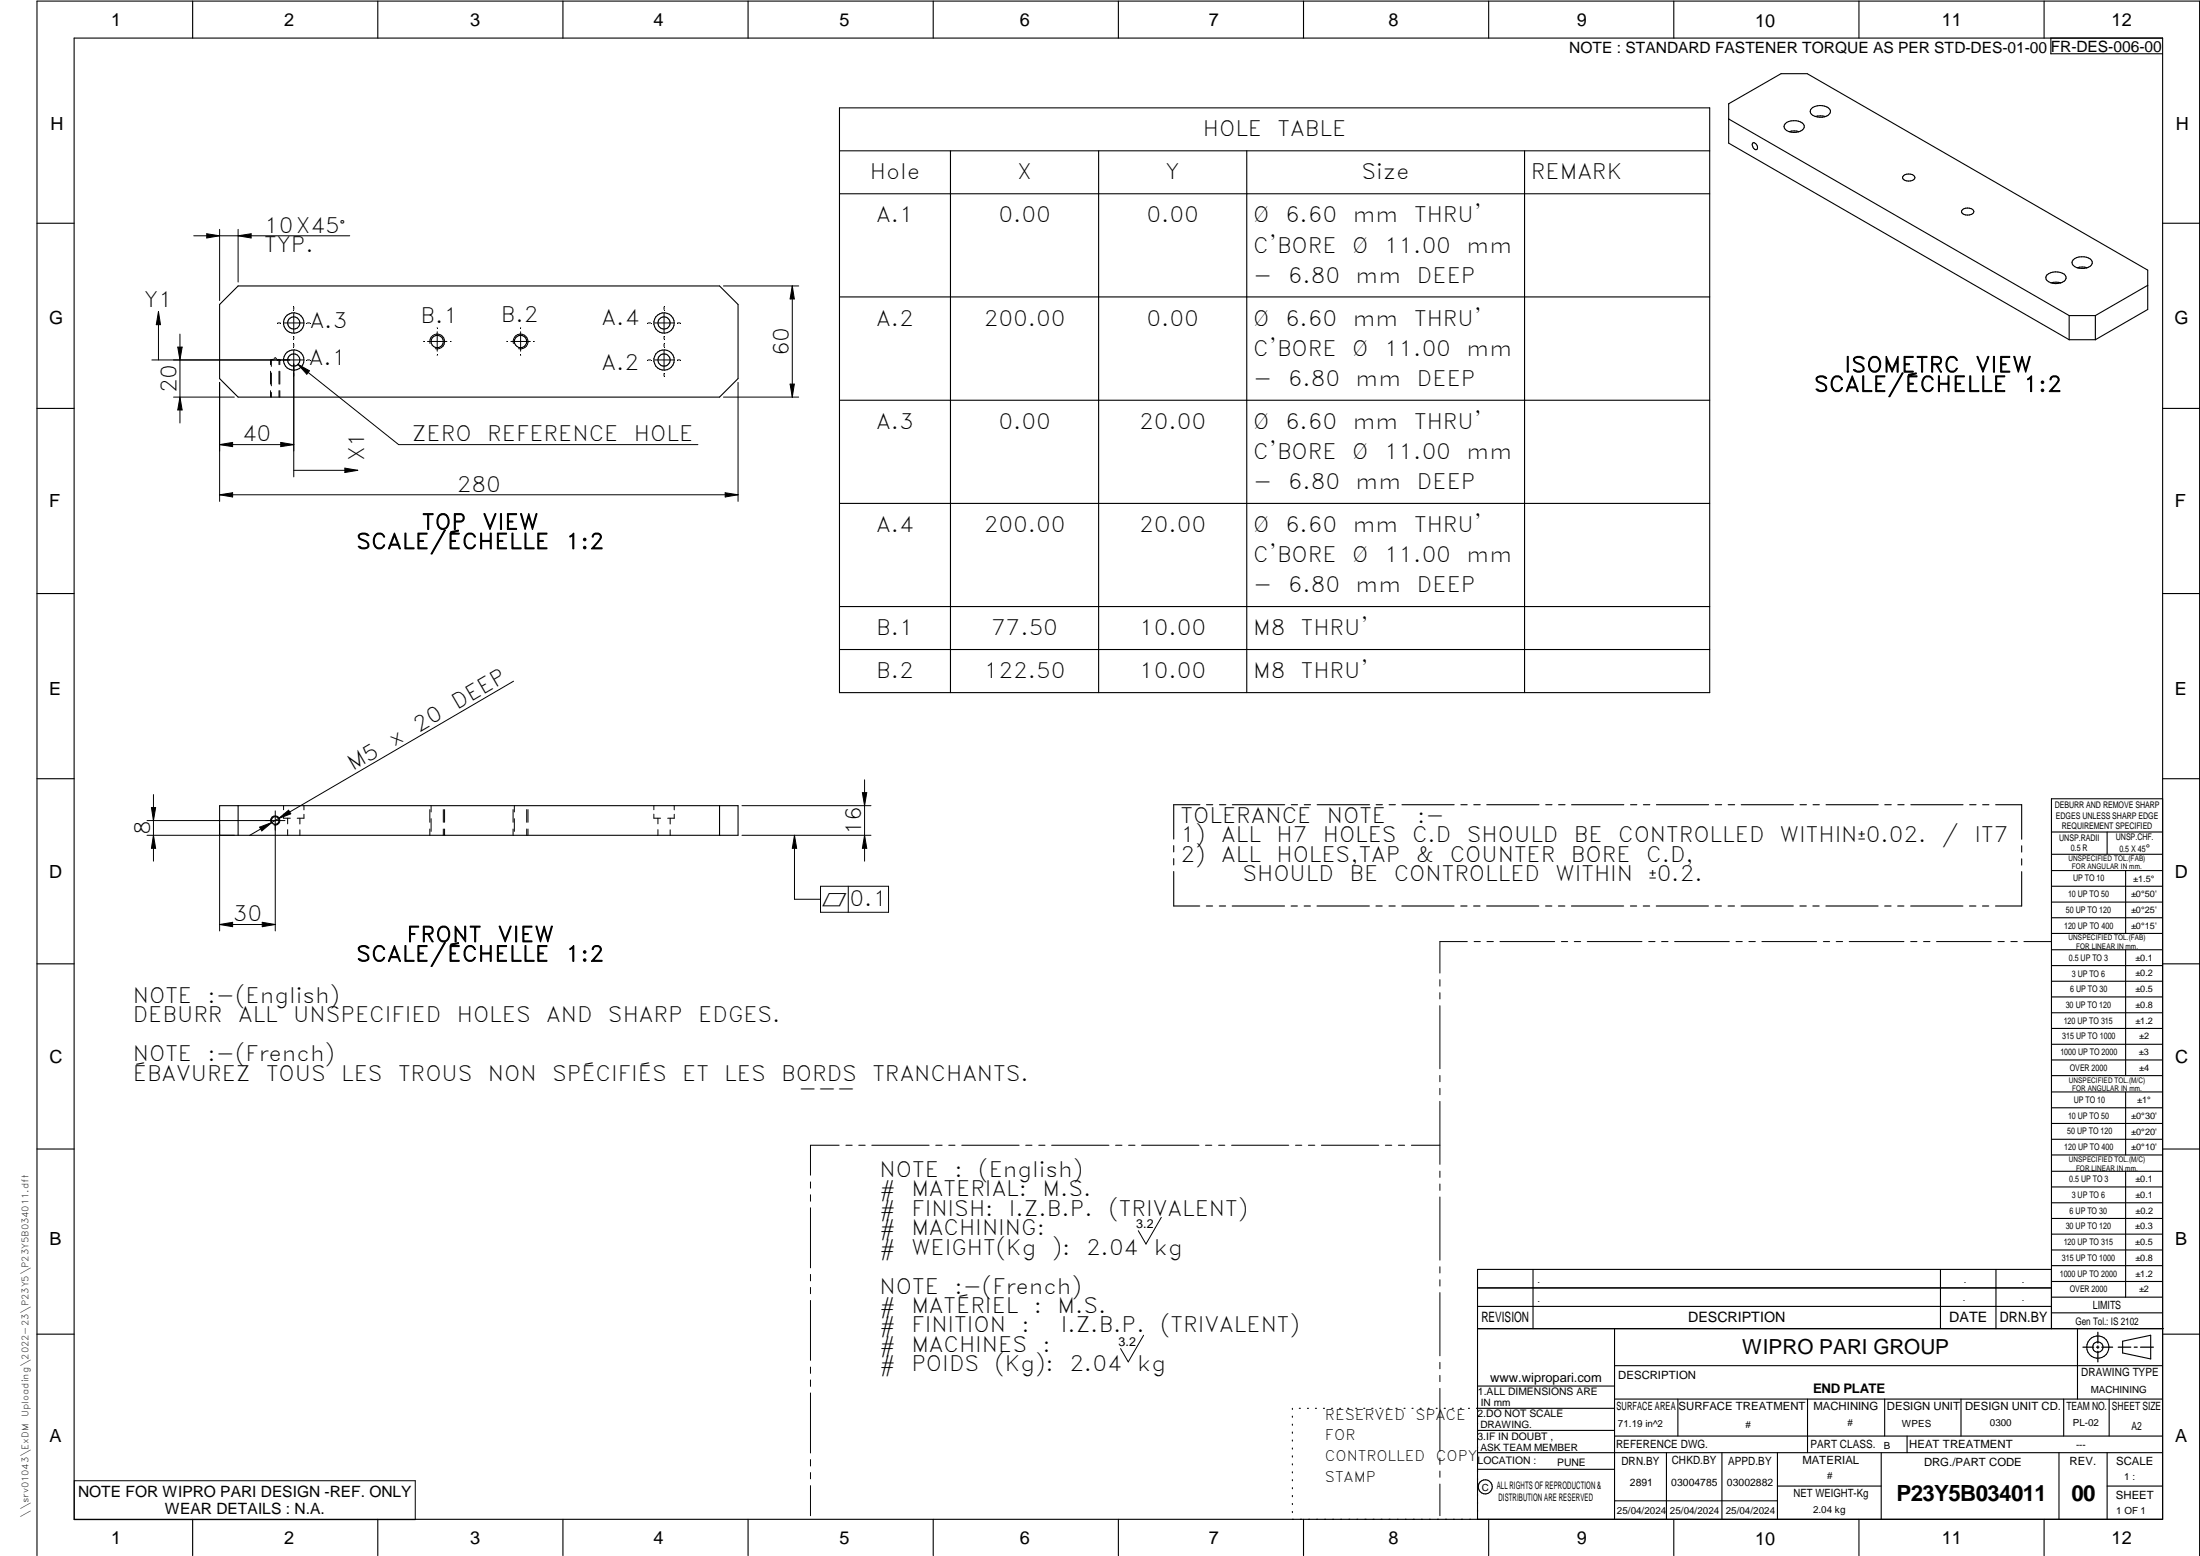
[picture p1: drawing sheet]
<svg xmlns="http://www.w3.org/2000/svg" width="594mm" height="420mm" viewBox="0 0 594 420" stroke-linecap="round" stroke-linejoin="round" font-family="sans-serif">
<g fill="none" stroke="#000" stroke-width=".3">
<path d="M20 10.3h564v400h-564zM52 .3v10M102 .3v10M152 .3v10M202 .3v10M252 .3v10M302 .3v10M352 .3v10M402 .3v10M452 .3v10M502 .3v10M552 .3v10"/>
<path d="M553.8 10.3v4.2h30.2M226.7 29.1h235v157.9h-235zM466.8 32.1l92 53.1M473.3 38.7a1.12 1.12 0 0 1 1.1 .5 1.12 1.12 0 0 1 0 1.2 1.21 1.21 0 0 1-1.1-1.7zM482.1 33.4a3.5 3.5 0 0 1 5.1 .6 1.98 1.98 0 0 1-2.2 1.7 2.77 2.77 0 0 1-3.3-1.5zM483.1 35.6a4.3 4.3 0 0 1 2.7 0M489.2 29.3a3.5 3.5 0 0 1 5.1 .6 1.98 1.98 0 0 1-2.2 1.8h-.7a2.32 2.32 0 0 1-2.6-1.6zM490.2 31.5l1.4-.2 1.3 .2M226.7 40.7h235M226.7 52.3h235M256.7 40.7v146.3M296.7 40.7v146.3"/>
<path d="M336.7 40.7v146.3M411.7 40.7v146.3M514.1 47.4a2.02 2.02 0 0 1 3 .6 1.97 1.97 0 0 1-3.3 0zM530 56.6a2.04 2.04 0 0 1 3 .6 1.97 1.97 0 0 1-3.3 0zM10 60.3h10M552.8 74.2a3.8 3.8 0 0 1 4.9 .2 1.42 1.42 0 0 1-1.3 2 3.6 3.6 0 0 1-3.9-1l-.1-.4zM553.8 76.4l1.4-.2 1.3 .2M559.9 70.1a3.9 3.9 0 0 1 4.9 .2 1.44 1.44 0 0 1-1.4 2l-.6 .2a2.77 2.77 0 0 1-3.3-1.6zM563.6 72.3a4.3 4.3 0 0 0-2.6 0M580 77l-14.2 8.2M584 60.3h10M59.3 82.2l5-5h130l5 5v20l-5 5h-130l-5-5z"/>
<path d="M226.7 80.2h235M558.8 85.2h7M558.8 85.2v6.5M558.8 91.7h7M565.8 91.7l14.2-8.1v-10.7l-92-53h-7.1l-14.1 8.1v10.7l92 53M565.8 85.2v6.5M10 110.3h10M226.7 108.1h235M584 110.3h10M226.7 135.9h235M10 160.3h10M226.7 163.8h235"/>
<path d="M226.7 175.4h235M584 160.3h10M10 210.3h10M59.3 217.6h140v8h-140zM64.3 217.6v8M194.3 217.6v8M324 217.3h-7.1v9.3M325.8 217.3h1.7M329.3 217.3h1.7M332.8 217.3h14.1M348.7 217.3h1.7M352.2 217.3h1.7"/>
<path d="M355.7 217.3h14.1M371.6 217.3h1.7M375.1 217.3h1.7M378.6 217.3h14.1M394.5 217.3h1.7M398 217.3h1.7M401.5 217.3h14.1M417.4 217.3h1.7M420.9 217.3h1.7M424.4 217.3h14.1M440.3 217.3h1.7M443.8 217.3h1.7"/>
<path d="M447.3 217.3h14.1M463.2 217.3h1.7M466.7 217.3h1.7M470.2 217.3h14.1M486.1 217.3h1.7M489.6 217.3h1.7M493.1 217.3h14.1M509 217.3h1.7M512.5 217.3h1.7M516 217.3h14.1M531.9 217.3h1.7M535.4 217.3h1.7"/>
<path d="M538.9 217.3h7v9.3M584 215.7h-30v143.1M584 210.3h10M316.9 228.3v1.7M316.9 231.9v1.7M316.9 235.3v9.3h7.1M545.9 235.4v9.2h-7M545.9 228.4v1.7M545.9 231.9v1.7M554 224.7h30M554 230.7h30M554 235.1h30"/>
<path d="M554 239.3h30M569 224.7v6M574 235.1v17M325.7 244.6h1.7M329.3 244.6h1.7M332.7 244.6h14.2M348.7 244.6h1.6M352.2 244.6h1.7M355.6 244.6h14.2M371.6 244.6h1.6M375.1 244.6h1.7M378.5 244.6h14.1"/>
<path d="M394.5 244.6h1.6M397.9 244.6h1.8M401.4 244.6h14.1M417.4 244.6h1.7M420.8 244.6h1.8M424.3 244.6h14.1M440.3 244.6h1.7M443.7 244.6h1.8M447.2 244.6h14.1M463.2 244.6h1.7M466.6 244.6h1.8M470.1 244.6h14.1"/>
<path d="M486 244.6h1.8M489.5 244.6h1.7M493 244.6h14.1M508.9 244.6h1.8M512.4 244.6h1.7M516 244.6h14M531.8 244.6h1.8M535.3 244.6h1.7M554 243.6h30M554 247.8h30M554 252.1h30M554 256.5h30"/>
<path d="M574 256.5v33.9M10 260.3h10M554 260.7h30M554 265h30M554 269.2h30M554 273.5h30M554 277.7h30M584 260.3h10M554 282h30M554 286.2h30M554 290.4h30M554 294.9h30"/>
<path d="M554 299.1h30M574 294.9v17M10 310.3h10M554 303.4h30M554 307.6h30M554 311.9h30M554 316.3h30M574 316.3v34M584 310.3h10M554 320.5h30M554 324.8h30M554 329h30"/>
<path d="M554 333.2h30M554 337.5h30M399 358.8h185.2M399 352.8h155M399 347.8h155M414 342.8v16M436 358.8v51.5M524 342.8v16M539 342.8v16M554 341.8h30M554 346h30M554 350.3h30"/>
<path d="M554 354.5h30M554 342.8h-155v67.5M561 358.8v19M10 360.3h10M399 374.3h37M436 377.8h148M453.1 377.8v10M488.1 377.8v14.5M508.9 377.8v10M529.5 377.8v10M557.3 377.8v10M569.5 377.8v10"/>
<path d="M573.2 362.2l7.6-1.6v6.3l-7.6-1.6zM584 368.8h-148M584 360.3h10M349 380.3v.3M349 382.4v.3M349 384.6v.3M349 386.7v.3M349 388.8v.3M349 391v.3M349 393.1v.3M349 395.3v.3M349 397.4v.3"/>
<path d="M349 399.5v.3M350.9 380.3h.2M353.1 380.3h.2M355.2 380.3h.3M357.4 380.3h.3M359.6 380.3h.3M361.7 380.3h.3M363.9 380.3h.3M366.1 380.3h.3M368.3 380.3h.2M370.4 380.3h.3M372.6 380.3h.3"/>
<path d="M374.8 380.3h.3M376.9 380.3h.4M379.1 380.3h.3M381.3 380.3h.3M383.4 380.3h.4M385.6 380.3h.3M387.8 380.3h.3M390 380.3h.3M392.2 380.3h.3M394.3 380.3h.3M396.5 380.3h.3M398.7 380.3h37.3"/>
<path d="M399 396.7h37M399 392.3h185M399 386.2h37M436 387.8h148M450 392.3v18M465 392.3v18M480 392.3v18M508 392.3v18M515 387.8v4.5M556 392.3v18M569 392.3v18M52 410.3v9.7"/>
<path d="M102 410.3v9.7M152 410.3v9.7M202 410.3v9.7M252 410.3v9.7M302 410.3v9.7M349 401.7v.3M349 403.8v.4M349 406v.3M349 408.1v.3M352 410.3v9.7M402 410.3v9.7M436 405.3h44"/>
<path d="M452 410.3v9.7M480 401.3h28M502 410.3v9.7M552 410.3v9.7M569 401.3h15M10 420v-419.7h584v419.7"/>
<circle cx="79.3" cy="97.2" r="2.75"/>
<circle cx="79.3" cy="87.2" r="2.76"/>
<circle cx="79.3" cy="97.2" r="1.66"/>
<circle cx="79.3" cy="87.2" r="1.64"/>
<circle cx="118.1" cy="92.2" r="1.66"/>
<circle cx="140.6" cy="92.2" r="1.66"/>
<circle cx="179.3" cy="87.2" r="2.75"/>
<circle cx="179.3" cy="97.2" r="1.66"/>
<circle cx="179.3" cy="97.2" r="2.75"/>
<circle cx="179.3" cy="87.2" r="1.64"/>
<circle cx="74.3" cy="221.6" r="1.05"/>
<circle cx="566.5" cy="363.7" r="1.39"/>
<circle cx="566.5" cy="363.8" r="3"/>
<circle cx="401.1" cy="401.5" r="1.9"/>
</g>
<g fill="none" stroke="#000" stroke-width=".27">
<path d="M52.3 63.7h42.1M55.8 63.1l3.5 .6-3.5 .6zM59.3 61.9v19.3M64.3 63.7l3.5-.6v1.2zM64.3 61.9v14.3M195.4 77.2h20.3M213.9 77.2l.6 3.5h-1.1zM213.9 77.2v30M41 97.2h41M42.8 84.2l.5 3.5h-1.1zM42.8 84.2v13M48 93.7h1.2l-.6 3.5z"/>
<path d="M48.6 90.2v24M73.1 97.2h.1M73.1 97.2v1.3M73.2 97.2h.1M73.3 97.2v1.7M73.6 97l-.3 .2M74 96.8l.3-.2 .4 .2M75 87.2h.7M75.1 97l.2 .2v1.3M75.6 97.2v1.3M76.7 87.2h5.3M79.3 82.9v.7"/>
<path d="M79.3 90.8v.7M79.3 92.9v.7M79.3 94.6v34.2M79.3 84.6v5.2M80.5 98.4l3.1 1.7-.8 .9zM80.5 98.4l27.1 21.7h80.9M83 97.2h.6M83 87.2h.6M114.3 92.2h.1M115.4 92.2h5.3M116.1 92.8a2.01 2.01 0 0 1 1.7-2.6 2.01 2.01 0 0 1 2.3 2.1 2.01 2.01 0 0 1-2.5 1.8M118.1 88.5v.1"/>
<path d="M118.1 89.6v5.2M118.1 95.9v.1M121.7 92.2h.1M136.8 92.2h.1M138 92.2h5.2M138.6 92.8a2 2 0 0 1 1.8-2.6 2 2 0 0 1 2.2 2.2 2 2 0 0 1-2.6 1.7M140.6 88.5v.1M140.6 89.6v5.2M140.6 95.9v.1M144.2 92.2h.1M175 97.2h.7M175 87.2h.7"/>
<path d="M176.7 97.2h5.2M176.7 87.2h5.2M179.3 82.9v.7M179.3 90.8v.7M179.3 92.9v.7M179.3 84.6v5.2M179.3 94.6v5.2M183 97.2h.6M183 87.2h.6M46.9 107.2h16.4M48.6 107.2l.6 3.5h-1.2zM59.3 103.3v32.1"/>
<path d="M73.1 100.2v3.5M73.1 105.5v1.7M73.3 100.7v3.5M73.3 106v1.2M75.3 100.2v3.5M75.3 105.5v1.7M75.6 100.2v3.5M75.6 105.5v1.7M75.8 119.5l3.5 .6-3.5 .5zM179.3 100.8v.8M195.4 107.2h20.3M199.3 103.3v32.1"/>
<path d="M213.4 103.7h1.1l-.6 3.5zM59.3 120.1l3.5-.6v1.1zM59.3 133.6l3.5-.5v1.1zM59.3 120.1h20M59.3 133.6h140M79.3 127h17.3M93.1 126.4l3.5 .6-3.5 .6zM195.8 133.1l3.5 .5-3.5 .6zM138.7 183.9l-63.5 37.1M40.9 218.1h1.1l-.6 3.5zM41.4 214.5v18M74.3 218.9v32.5"/>
<path d="M76.6 219.8v1.1h1.8M76.6 217.6v1.1M82.1 219.9v1h-1.8M82.1 217.6v1.1M116.1 218.6v3.4M116.4 217.6v1.6M119.7 218.6v3.4M120.1 218.6v3.4M138.6 218.6v3.4M138.9 217.6v1.6M142.2 218.6v3.4M142.6 218.6v3.4"/>
<path d="M176.6 219.8v1.1h1.8M176.6 217.6v1.1M182.1 219.9v1h-1.8M182.1 217.6v1.1M200.4 217.6h34.8M232.9 214h1.2l-.6 3.6zM233.5 210.6v21.9M39.7 221.6h37.3M39.7 225.6h23.6M41.4 225.6l.6 3.5h-1.1zM59.3 222.6v28.8M70.1 223.4l3.3-1.3-2.7 2.3z"/>
<path d="M73.1 221.9a1.25 1.25 0 0 1 1.1-1.6 1.25 1.25 0 0 1 1.4 1.4 1.25 1.25 0 0 1-1.6 1.1M75.2 221l2.7-2.2 .6 1zM75.2 221l-7.8 4.6M77.7 220.9v1.6M77.7 224v1.6M81 220.9v1.6M81 224.1v1.5M116.1 223.9v1.7M116.4 221.1v3.4M119.7 223.9v1.7M120.1 223.9v1.7M138.6 223.9v1.7"/>
<path d="M138.9 221.1v3.4M142.2 223.9v1.7M142.6 223.9v1.7M177.7 220.9v1.6M177.7 224v1.6M181 220.9v1.6M181 224.1v1.5M200.4 225.6h34.8M214.5 225.6l.6 3.5h-1.2zM214.5 225.6v17.2h7.1M221.6 239.3h18.3v7h-18.3zM229.1 239.3v7"/>
<path d="M233.5 225.6l.6 3.5h-1.2zM59.3 249.6h15M59.3 249.6l3.5-.6v1.2zM70.8 249l3.5 .6-3.5 .6zM396.2 254.3h-7.4v8.5M398.1 254.3h1.6M401.5 254.3h1.8M405 254.3h14.8M421.6 254.3h1.7M425.1 254.3h1.7M428.6 254.3h14.8M445.2 254.3h1.7"/>
<path d="M448.7 254.3h1.7M452.2 254.3h14.8M468.8 254.3h1.7M472.3 254.3h1.7M475.8 254.3h14.8M492.4 254.3h1.7M495.8 254.3h1.8M499.4 254.3h14.7M516 254.3h1.6M519.4 254.3h1.8M522.9 254.3h14.8M539.5 254.3h1.7"/>
<path d="M543 254.3h1.7M546.5 254.3h7.4M388.8 264.5v1.8M388.8 268.1v1.6M388.8 271.6v17M388.8 290.4v1.7M388.8 293.9v1.7M388.8 297.4v17M218.9 319.2v1.6M226.6 309.2h-7.7v8.1M228.4 309.2h1.7M231.9 309.2h1.7"/>
<path d="M235.4 309.2h15.5M252.7 309.2h1.7M256.2 309.2h1.7M259.7 309.2h15.5M277 309.2h1.7M280.5 309.2h1.7M284 309.2h15.5M301.2 309.2h1.8M304.8 309.2h1.7M308.3 309.2h15.5M325.5 309.2h1.7M329.1 309.2h1.6"/>
<path d="M332.6 309.2h15.4M349.8 309.2h1.7M353.3 309.2h1.7M356.8 309.2h15.5M374.1 309.2h1.7M377.6 309.2h1.7M381.1 309.2h7.7M388.8 316.2v1.7M388.8 319.7v1.7M218.9 322.6v1.8M218.9 326.1v16.2M313.6 328.7l-4.2 7.2-2-3.6"/>
<path d="M388.8 323.2v17.1M218.9 344.1v1.8M218.9 347.6v1.7M218.9 351.2v16.1M388.8 342.1v1.6M388.8 345.6v1.7M388.8 349v17.1M218.9 369.1v1.7M218.9 372.6v1.8M218.9 376.1v16.2M308.8 360.6l-4.1 7.1-2.1-3.5M388.8 367.9v1.7"/>
<path d="M388.8 371.4v1.7M388.8 374.9v17M20.1 399.8h92v10.5h-92zM218.9 394.1v1.8M218.9 397.6v1.7M388.8 393.7v1.7M388.8 397.2v1.7M218.9 401.2v8.1M388.8 400.7v8.6"/>
</g>
<path d="M566.5 359.7v3M562.5 363.8h2.9M566.1 363.8h.7M566.5 363.4v.7M566.5 364.9v2.8M567.6 363.8h2.9M572 363.8h3.4M576.3 363.8h.8M578 363.8h3.5" fill="none" stroke="#000" stroke-width=".34"/>
<g fill="#000">
<path d="M55.8 63.1l3.5 .6-3.5 .6zM64.3 63.7l3.5-.6v1.2zM42.8 84.2l.5 3.5h-1.1zM48 93.7h1.2l-.6 3.5zM213.9 77.2l.6 3.5h-1.1zM48.6 107.2l.6 3.5h-1.2zM80.5 98.4l3.1 1.7-.8 .9zM213.4 103.7h1.1l-.6 3.5zM59.3 120.1l3.5-.6v1.1zM59.3 133.6l3.5-.5v1.1zM75.8 119.5l3.5 .6-3.5 .5zM93.1 126.4l3.5 .6-3.5 .6z"/>
<path d="M195.8 133.1l3.5 .5-3.5 .6zM40.9 218.1h1.1l-.6 3.5zM75.2 221l2.7-2.2 .6 1zM232.9 214h1.2l-.6 3.6zM41.4 225.6l.6 3.5h-1.1zM70.1 223.4l3.3-1.3-2.7 2.3zM214.5 225.6l.6 3.5h-1.2zM233.5 225.6l.6 3.5h-1.2zM59.3 249.6l3.5-.6v1.2zM70.8 249l3.5 .6-3.5 .6z"/>
</g>
<g font-size="6">
<text x="512.1" y="405.2">P23Y5B034011</text>
<text x="559.4" y="405.2">00</text>
</g>
<g font-size="5.7">
<text x="324.8" y="36.8">HOLE</text>
<text x="345" y="36.8">TABLE</text>
<text x="234.9" y="48.4">Hole</text>
<text x="274.7" y="48.4">X</text>
<text x="314.7" y="48.4">Y</text>
<text x="367.7" y="48.4">Size</text>
<text x="413.4" y="48.4">REMARK</text>
<text x="71.3" y="62.8">10X45v</text>
<text x="236.6" y="60.1">A.1</text>
<text x="269.6" y="60.1">0.00</text>
<text x="309.6" y="60.1">0.00</text>
<text x="338.4" y="60.1">Ø</text>
<text x="347" y="60.1">6.60</text>
<text x="365.3" y="60.1">mm</text>
<text x="381.9" y="60.1">THRU'</text>
<text x="71.3" y="68.1">TYP.</text>
<text x="338.4" y="68.2">C'BORE</text>
<text x="365.2" y="68.2">Ø</text>
<text x="373.7" y="68.2">11.00</text>
<text x="396" y="68.2">mm</text>
<text x="338.4" y="76.3">-</text>
<text x="347.8" y="76.3">6.80</text>
<text x="366.1" y="76.3">mm</text>
<text x="382.6" y="76.3">DEEP</text>
<text x="38.9" y="82.9">Y1</text>
<text x="83.6" y="88.4">A.3</text>
<text x="113.5" y="87.2">B.1</text>
<text x="135.2" y="86.9">B.2</text>
<text x="162.5" y="87.6">A.4</text>
<text x="236.6" y="87.9">A.2</text>
<text x="265.7" y="87.9">200.00</text>
<text x="309.6" y="87.9">0.00</text>
<text x="338.4" y="87.9">Ø</text>
<text x="347" y="87.9">6.60</text>
<text x="365.3" y="87.9">mm</text>
<text x="381.9" y="87.9">THRU'</text>
<text x="83.4" y="98.4">A.1</text>
<text x="162.4" y="99.8">A.2</text>
<text x="213.1" y="96.2" transform="rotate(-90 213.1 96.2)">60</text>
<text x="338.4" y="96.1">C'BORE</text>
<text x="365.2" y="96.1">Ø</text>
<text x="373.7" y="96.1">11.00</text>
<text x="396" y="96.1">mm</text>
<text x="498" y="100.5">ISOMETRC</text>
<text x="533.5" y="100.5">VIEW</text>
<text x="47.7" y="106.2" transform="rotate(-90 47.7 106.2)">20</text>
<text x="338.4" y="104.2">-</text>
<text x="347.8" y="104.2">6.80</text>
<text x="366.1" y="104.2">mm</text>
<text x="382.6" y="104.2">DEEP</text>
<text x="489.8" y="105.7">SCALE/ÉCHELLE</text>
<text x="546.4" y="105.7">1:2</text>
<text x="65.4" y="119.2">40</text>
<text x="111.2" y="119.2">ZERO</text>
<text x="131.6" y="119.2">REFERENCE</text>
<text x="171.2" y="119.2">HOLE</text>
<text x="236.6" y="115.8">A.3</text>
<text x="269.6" y="115.8">0.00</text>
<text x="307.6" y="115.8">20.00</text>
<text x="338.4" y="115.8">Ø</text>
<text x="347" y="115.8">6.60</text>
<text x="365.3" y="115.8">mm</text>
<text x="381.9" y="115.8">THRU'</text>
<text x="98.4" y="124.5" transform="rotate(-90 98.4 124.5)">X1</text>
<text x="338.4" y="123.9">C'BORE</text>
<text x="365.2" y="123.9">Ø</text>
<text x="373.7" y="123.9">11.00</text>
<text x="396" y="123.9">mm</text>
<text x="123.4" y="132.8">280</text>
<text x="338.4" y="132">-</text>
<text x="347.8" y="132">6.80</text>
<text x="366.1" y="132">mm</text>
<text x="382.6" y="132">DEEP</text>
<text x="113.9" y="143">TOP</text>
<text x="130.3" y="143">VIEW</text>
<text x="236.6" y="143.6">A.4</text>
<text x="265.7" y="143.6">200.00</text>
<text x="307.6" y="143.6">20.00</text>
<text x="338.4" y="143.6">Ø</text>
<text x="347" y="143.6">6.60</text>
<text x="365.3" y="143.6">mm</text>
<text x="381.9" y="143.6">THRU'</text>
<text x="96.2" y="148.2">SCALE/ÉCHELLE</text>
<text x="152.7" y="148.2">1:2</text>
<text x="338.4" y="151.8">C'BORE</text>
<text x="365.2" y="151.8">Ø</text>
<text x="373.7" y="151.8">11.00</text>
<text x="396" y="151.8">mm</text>
<text x="338.4" y="159.9">-</text>
<text x="347.8" y="159.9">6.80</text>
<text x="366.1" y="159.9">mm</text>
<text x="382.6" y="159.9">DEEP</text>
<text x="236.6" y="171.5">B.1</text>
<text x="267.6" y="171.5">77.50</text>
<text x="307.6" y="171.5">10.00</text>
<text x="338.4" y="171.5">M8</text>
<text x="351.3" y="171.5">THRU'</text>
<text x="236.6" y="183.1">B.2</text>
<text x="265.7" y="183.1">122.50</text>
<text x="307.6" y="183.1">10.00</text>
<text x="338.4" y="183.1">M8</text>
<text x="351.3" y="183.1">THRU'</text>
<text x="123.5" y="191.8" transform="rotate(-30 123.5 191.8)">DEEP</text>
<text x="113.1" y="197.9" transform="rotate(-30 113.1 197.9)">20</text>
<text x="106.4" y="201.8" transform="rotate(-30 106.4 201.8)">x</text>
<text x="95.2" y="208.3" transform="rotate(-30 95.2 208.3)">M5</text>
<text x="40.6" y="225.5" transform="rotate(-90 40.6 225.5)">8</text>
<text x="232.6" y="225.5" transform="rotate(-90 232.6 225.5)">16</text>
<text x="318.8" y="222.2">TOLERANCE</text>
<text x="318.8" y="227.5">1)</text>
<text x="329.8" y="227.5">ALL</text>
<text x="344.7" y="227.5">H7</text>
<text x="357.2" y="227.5">HOLES</text>
<text x="358.3" y="222.2">NOTE</text>
<text x="381.3" y="227.5">C.D</text>
<text x="382.7" y="222.2">:-</text>
<text x="396.1" y="227.5">SHOULD</text>
<text x="425" y="227.5">BE</text>
<text x="437" y="227.5">CONTROLLED</text>
<text x="480.6" y="227.5">WITHINu0.02.</text>
<text x="524.4" y="227.5">/</text>
<text x="533.2" y="227.5">IT7</text>
<text x="318.8" y="232.7">2)</text>
<text x="329.8" y="232.7">ALL</text>
<text x="344.7" y="232.7">HOLES,TAP</text>
<text x="382.3" y="232.7">&amp;</text>
<text x="391.5" y="232.7">COUNTER</text>
<text x="424.2" y="232.7">BORE</text>
<text x="444.5" y="232.7">C.D,</text>
<text x="335.5" y="238">SHOULD</text>
<text x="364.4" y="238">BE</text>
<text x="376.4" y="238">CONTROLLED</text>
<text x="420" y="238">WITHIN</text>
<text x="229.4" y="244.6">0.1</text>
<text x="62.9" y="248.8">30</text>
<text x="109.8" y="254.3">FRONT</text>
<text x="134.4" y="254.3">VIEW</text>
<text x="96.2" y="259.6">SCALE/ÉCHELLE</text>
<text x="152.7" y="259.6">1:2</text>
<text x="35.8" y="270.8">NOTE</text>
<text x="56" y="270.8">:-(English)</text>
<text x="35.8" y="276.1">DEBURR</text>
<text x="64.3" y="276.1">ALL</text>
<text x="79.2" y="276.1">UNSPECIFIED</text>
<text x="123.3" y="276.1">HOLES</text>
<text x="147.5" y="276.1">AND</text>
<text x="164.2" y="276.1">SHARP</text>
<text x="188.6" y="276.1">EDGES.</text>
<text x="35.8" y="286.6">NOTE</text>
<text x="56" y="286.6">:-(French)</text>
<text x="35.8" y="291.8">ÉBAVUREZ</text>
<text x="71.9" y="291.8">TOUS</text>
<text x="92.2" y="291.8">LES</text>
<text x="107.5" y="291.8">TROUS</text>
<text x="131.8" y="291.8">NON</text>
<text x="149.1" y="291.8">SPÉCIFIÉS</text>
<text x="184.2" y="291.8">ET</text>
<text x="195.6" y="291.8">LES</text>
<text x="211" y="291.8">BORDS</text>
<text x="235.6" y="291.8">TRANCHANTS.</text>
<text x="215.6" y="296">---</text>
<text x="237.5" y="317.8">NOTE</text>
<text x="257.7" y="317.8">:</text>
<text x="264.1" y="317.8">(English)</text>
<text x="237.5" y="323">#</text>
<text x="246.1" y="323">MATERIAL:</text>
<text x="281.5" y="323">M.S.</text>
<text x="237.5" y="328.3">#</text>
<text x="246.1" y="328.3">FINISH:</text>
<text x="272.4" y="328.3">I.Z.B.P.</text>
<text x="299.3" y="328.3">(TRIVALENT)</text>
<text x="237.5" y="333.5">#</text>
<text x="246.1" y="333.5">MACHINING:</text>
<text x="237.5" y="338.8">#</text>
<text x="246.1" y="338.8">WEIGHT(Kg</text>
<text x="284" y="338.8">):</text>
<text x="293.3" y="338.8">2.04</text>
<text x="311.6" y="338.8">kg</text>
<text x="237.5" y="349.3">NOTE</text>
<text x="257.7" y="349.3">:-(French)</text>
<text x="237.5" y="354.5">#</text>
<text x="237.5" y="359.8">#</text>
<text x="246.1" y="359.8">FINITION</text>
<text x="246.1" y="354.5">MATÉRIEL</text>
<text x="275.8" y="359.8">:</text>
<text x="279.2" y="354.5">:</text>
<text x="285.6" y="354.5">M.S.</text>
<text x="286.4" y="359.8">I.Z.B.P.</text>
<text x="313.3" y="359.8">(TRIVALENT)</text>
<text x="237.5" y="365">#</text>
<text x="246.1" y="365">MACHINES</text>
<text x="281.5" y="365">:</text>
<text x="237.5" y="370.3">#</text>
<text x="246.1" y="370.3">POIDS</text>
<text x="268.5" y="370.3">(Kg):</text>
<text x="288.8" y="370.3">2.04</text>
<text x="307.1" y="370.3">kg</text>
</g>
<text font-size="5.6" x="470.5" y="365.5">WIPRO PARI GROUP</text>
<g font-size="5.4">
<text x="445.3" y="238">u0.2.</text>
<text x="221.9" y="244.6">r</text>
</g>
<g font-size="4.9">
<text x="30" y="6.9">1</text>
<text x="76.7" y="6.9">2</text>
<text x="127" y="6.9">3</text>
<text x="176.5" y="6.9">4</text>
<text x="226.7" y="6.9">5</text>
<text x="275.4" y="6.9">6</text>
<text x="326.4" y="6.9">7</text>
<text x="375" y="6.9">8</text>
<text x="425.8" y="6.9">9</text>
<text x="473.9" y="7.3">10</text>
<text x="524.3" y="6.9">11</text>
<text x="570.2" y="6.9">12</text>
<text x="13.6" y="35.1">H</text>
<text x="587.6" y="35.1">H</text>
<text x="13.2" y="87.5">G</text>
<text x="587.2" y="87.5">G</text>
<text x="13.2" y="137">F</text>
<text x="587.2" y="137">F</text>
<text x="13.2" y="187.6">E</text>
<text x="587.2" y="187.6">E</text>
<text x="13.2" y="237">D</text>
<text x="587.2" y="237">D</text>
<text x="13.4" y="287.1">C</text>
<text x="587.4" y="287.1">C</text>
<text x="13.4" y="336.2">B</text>
<text x="587.4" y="336.2">B</text>
<text x="13.4" y="389.3">A</text>
<text x="587.4" y="389.3">A</text>
<text x="30" y="416.9">1</text>
<text x="76.7" y="416.9">2</text>
<text x="127" y="416.9">3</text>
<text x="176.5" y="416.9">4</text>
<text x="226.7" y="416.9">5</text>
<text x="275.4" y="416.9">6</text>
<text x="326.4" y="416.9">7</text>
<text x="375" y="416.9">8</text>
<text x="425.8" y="416.9">9</text>
<text x="473.9" y="417.3">10</text>
<text x="524.3" y="416.9">11</text>
<text x="570.2" y="416.9">12</text>
</g>
<g font-size="4.2">
<text x="423.7" y="14.3">NOTE : STANDARD FASTENER TORQUE AS PER STD-DES-01-00</text>
<text x="553.8" y="14">FR-DES-006-00</text>
<text x="21.1" y="404.3">NOTE FOR WIPRO PARI DESIGN -REF. ONLY</text>
<text x="44.5" y="408.8">WEAR DETAILS : N.A.</text>
</g>
<g font-size="3.9">
<text x="400" y="357.1">REVISION</text>
<text x="455.9" y="357.1">DESCRIPTION</text>
<text x="526.4" y="357.1">DATE</text>
<text x="540" y="357.1">DRN.BY</text>
<text x="357.8" y="383.3">RESERVED</text>
<text x="382.3" y="383.3">SPACE</text>
<text x="357.8" y="388.9">FOR</text>
<text x="357.8" y="394.5">CONTROLLED</text>
<text x="387.8" y="394.5">COPY</text>
<text x="357.8" y="400">STAMP</text>
</g>
<text font-size="3.6" x="489.6" y="376.1">END PLATE</text>
<text font-size="3.5" x="402.4" y="373.3">www.wipropari.com</text>
<g font-size="3.4">
<text x="306.8" y="331.7">3.2</text>
<text x="302" y="363.6">3.2</text>
</g>
<g font-size="3.1">
<text x="565.1" y="353.5">LIMITS</text>
<text x="562" y="371.7">DRAWING TYPE</text>
<text x="437" y="372.3">DESCRIPTION</text>
<text x="436.5" y="380.8">SURFACE AREA</text>
<text x="453.3" y="380.8">SURFACE TREATMENT</text>
<text x="489.7" y="380.8">MACHINING</text>
<text x="509.5" y="380.8">DESIGN UNIT</text>
<text x="530.6" y="380.8">DESIGN UNIT CD.</text>
<text x="558" y="380.6">TEAM NO.</text>
<text x="570.3" y="380.7">SHEET SIZE</text>
<text x="575.6" y="386.1">A2</text>
<text x="436.4" y="391.1">REFERENCE DWG.</text>
<text x="437.8" y="395.5">DRN.BY</text>
<text x="451.4" y="395.4">CHKD.BY</text>
<text x="466.6" y="395.5">APPD.BY</text>
<text x="486.7" y="395.4">MATERIAL</text>
<text x="488.9" y="390.9">PART CLASS.</text>
<text x="515.6" y="390.9">HEAT TREATMENT</text>
<text x="519.6" y="395.9">DRG./PART CODE</text>
<text x="558.9" y="395.5">REV.</text>
<text x="571.4" y="395.6">SCALE</text>
<text x="484.3" y="404.2">NET WEIGHT-Kg</text>
<text x="571.4" y="404.7">SHEET</text>
</g>
<text font-size="3" x="579.5" y="230.1">°</text>
<g font-size="2.8">
<text x="560.4" y="357.7">Gen Tol.: IS 2102</text>
<text x="399.1" y="376.6">1.ALL DIMENSIONS ARE</text>
<text x="399" y="382.7">2.DO NOT SCALE</text>
<text x="399" y="388.7">3.IF IN DOUBT ,</text>
<text x="399" y="395.4">LOCATION :</text>
<text x="420.5" y="396">PUNE</text>
<text x="404.2" y="402">ALL RIGHTS OF REPRODUCTION &amp;</text>
<text x="440.1" y="401.2">2891</text>
<text x="451.3" y="401.2">03004785</text>
<text x="466.3" y="401.2">03002882</text>
<text x="404.7" y="405.4">DISTRIBUTION ARE RESERVED</text>
</g>
<g font-size="2.7">
<text x="564.6" y="376.2">MACHINING</text>
<text x="399.9" y="379.7">IN mm</text>
<text x="399.7" y="385.7">DRAWING.</text>
<text x="436.9" y="385.4">71.19 in^2</text>
<text x="471.4" y="385.5">#</text>
<text x="498.9" y="385">#</text>
<text x="513.6" y="385.3">WPES</text>
<text x="537.3" y="385.1">0300</text>
<text x="559.7" y="385.1">PL-02</text>
<text x="399.7" y="391.8">ASK TEAM MEMBER</text>
<text x="508.7" y="391.2">B</text>
<text x="560.6" y="391.1">---</text>
<text x="493.4" y="399.5">#</text>
<text x="573.6" y="399.7">1 :</text>
<text x="400.1" y="402.5">C</text>
<text x="436.6" y="408.7">25/04/2024</text>
<text x="450.9" y="408.8">25/04/2024</text>
<text x="466" y="408.9">25/04/2024</text>
<text x="489.6" y="408.5">2.04 kg</text>
<text x="571.4" y="408.7">1 OF 1</text>
</g>
<g font-size="2.5">
<text x="554.9" y="218.3">DEBURR AND REMOVE SHARP</text>
<text x="555.2" y="221">EDGES UNLESS SHARP EDGE</text>
<text x="556.1" y="227.1">UNSP.RADII</text>
<text x="556.8" y="223.8">REQUIREMENT SPECIFIED</text>
<text x="571.4" y="226.9">UNSP.CHF.</text>
<text x="559.2" y="229.9">0.5 R</text>
<text x="572.3" y="230.1">0.5 X 45</text>
<text x="559.8" y="238">UP TO 10</text>
<text x="576.1" y="238.1">±1.5°</text>
<text x="558.5" y="242.2">10 UP TO 50</text>
<text x="575.5" y="242.3">±0°50'</text>
<text x="557.4" y="250.7">120 UP TO 400</text>
<text x="557.9" y="246.5">50 UP TO 120</text>
<text x="575.5" y="250.7">±0°15'</text>
<text x="575.5" y="246.5">±0°25'</text>
<text x="558.7" y="259.4">0.5 UP TO 3</text>
<text x="559.5" y="263.7">3 UP TO 6</text>
<text x="576.6" y="263.6">±0.2</text>
<text x="576.6" y="259.4">±0.1</text>
<text x="559" y="267.9">6 UP TO 30</text>
<text x="576.6" y="267.9">±0.5</text>
<text x="557.8" y="272.2">30 UP TO 120</text>
<text x="576.6" y="272.2">±0.8</text>
<text x="556.9" y="280.7">315 UP TO 1000</text>
<text x="557.3" y="276.4">120 UP TO 315</text>
<text x="576.6" y="276.4">±1.2</text>
<text x="577.7" y="280.7">±2</text>
<text x="556.4" y="284.9">1000 UP TO 2000</text>
<text x="577.6" y="284.9">±3</text>
<text x="558.9" y="289.2">OVER 2000</text>
<text x="577.7" y="289.3">±4</text>
<text x="560" y="297.9">UP TO 10</text>
<text x="577.1" y="297.9">±1°</text>
<text x="558.5" y="302.1">10 UP TO 50</text>
<text x="575.5" y="302.1">±0°30'</text>
<text x="557.4" y="310.6">120 UP TO 400</text>
<text x="558.2" y="306.3">50 UP TO 120</text>
<text x="575.5" y="310.6">±0°10'</text>
<text x="575.5" y="306.4">±0°20'</text>
<text x="558.8" y="319.2">0.5 UP TO 3</text>
<text x="559.4" y="323.4">3 UP TO 6</text>
<text x="576.6" y="319.2">±0.1</text>
<text x="576.6" y="323.5">±0.1</text>
<text x="558.9" y="327.7">6 UP TO 30</text>
<text x="576.7" y="327.7">±0.2</text>
<text x="557.8" y="332">30 UP TO 120</text>
<text x="576.6" y="332">±0.3</text>
<text x="556.8" y="340.5">315 UP TO 1000</text>
<text x="557.3" y="336.3">120 UP TO 315</text>
<text x="576.6" y="336.3">±0.5</text>
<text x="576.6" y="340.5">±0.8</text>
<text x="415.2" y="346.4">.</text>
<text x="530.3" y="346.5">.</text>
<text x="545.9" y="346.4">.</text>
<text x="556.2" y="344.7">1000 UP TO 2000</text>
<text x="576.6" y="344.7">±1.2</text>
<text x="415.2" y="351.5">.</text>
<text x="530" y="351.3">.</text>
<text x="545.9" y="351.4">.</text>
<text x="558.9" y="349">OVER 2000</text>
<text x="577.6" y="349">±2</text>
</g>
<g font-size="2.4">
<text x="7.7" y="382.7" transform="rotate(-90 7.7 382.7)">Uploading\2022-23\P23Y5\P23Y5B034011.dft</text>
<text x="7.7" y="409.8" transform="rotate(-90 7.7 409.8)">\\srv01043\ExDM</text>
</g>
<g font-size="2.1">
<text x="558.5" y="232.4">UNSPECIFIED TOL.(FAB)</text>
<text x="559.5" y="234.7">FOR ANGULAR IN mm.</text>
<text x="558.6" y="253.9">UNSPECIFIED TOL.(FAB)</text>
<text x="560.7" y="256.3">FOR LINEAR IN mm.</text>
<text x="558.7" y="292.3">UNSPECIFIED TOL.(M/C)</text>
<text x="559.6" y="294.7">FOR ANGULAR IN mm.</text>
<text x="558.7" y="313.7">UNSPECIFIED TOL.(M/C)</text>
<text x="560.6" y="316.1">FOR LINEAR IN mm.</text>
</g>
</svg>
